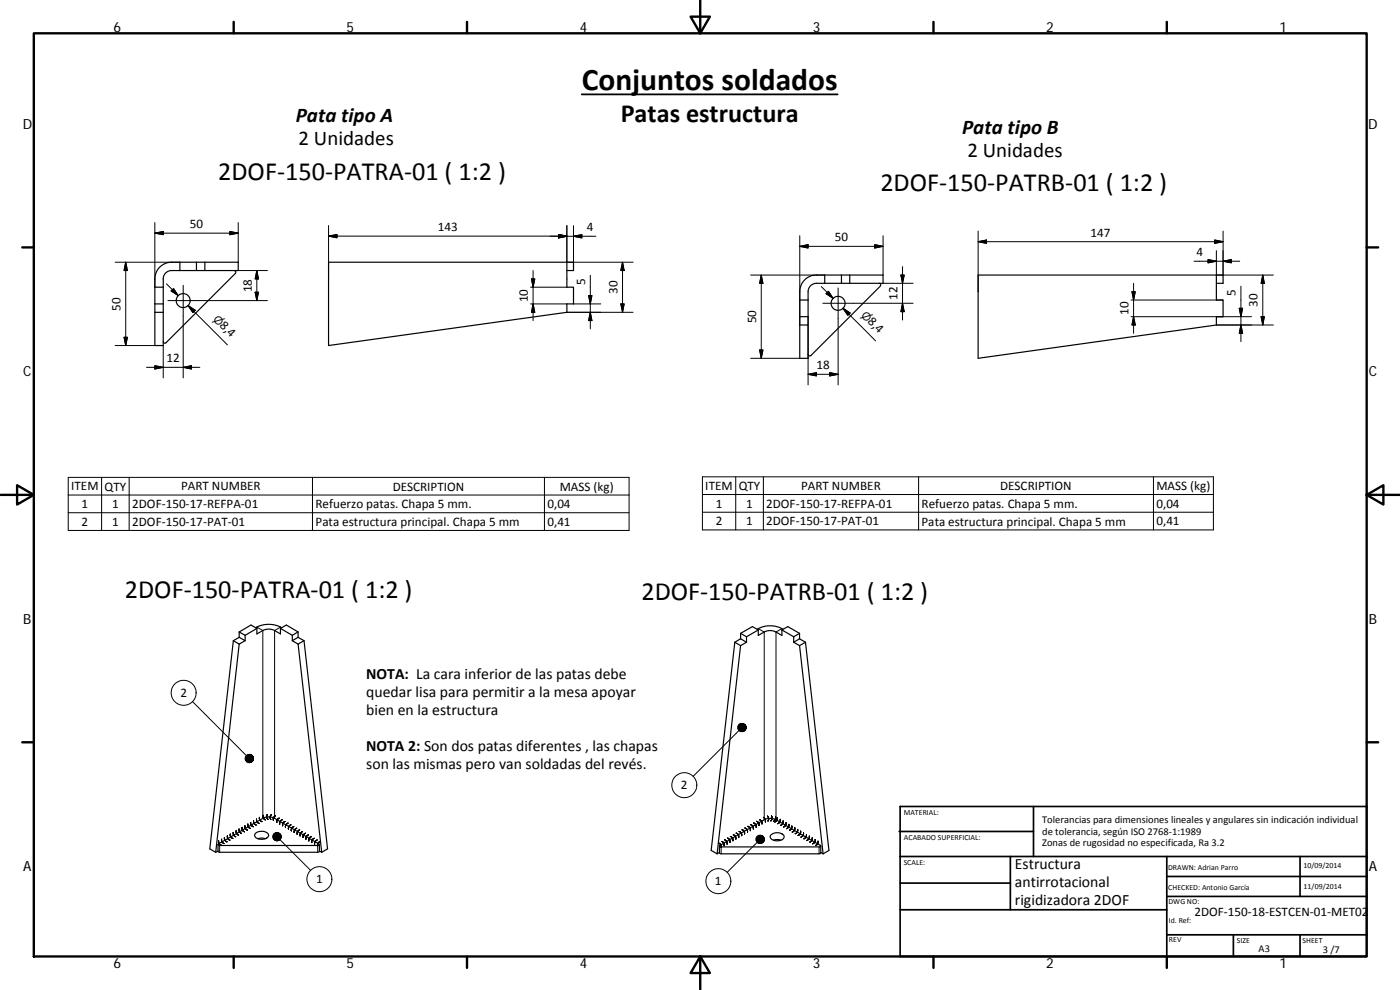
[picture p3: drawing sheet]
<svg xmlns="http://www.w3.org/2000/svg" width="420mm" height="297mm" viewBox="0 0 420 297" stroke-linecap="round" stroke-linejoin="round" font-family="sans-serif">
<g fill="none" stroke="#000" stroke-width=".3">
<path d="M34.6 78.7h19.4M37.7 78.7v25M37.7 78.7l.5 2.5h-1zM46.5 70l2.5-.6v1zM46.5 70h25M46.5 66.8v19.4M69 69.4l2.5 .6-2.5 .4zM71.5 66.8v11.9M98.6 67.7v16M98.6 70.8l2.5-.4v1zM98.6 70.8h71.5M165.1 70.9h13.7"/>
<path d="M167.6 70.4l2.5 .4-2.5 .6zM167.6 70.4l2.5 .5-2.5 .5zM170.1 67.7v11h19.9M172.1 70.9l2.5-.5v1zM172.1 67.7v11M186.8 78.7v15M186.8 78.7l.5 2.5h-1zM240 73.9l2.5-.5v1zM240 73.9h25M240 70.7v26.8M262.5 73.4l2.5 .5-2.5 .5zM265 70.7v11.8"/>
<path d="M293.5 72.5l2.6-.5v1zM293.5 72.5h73.6M293.5 69.3v18.2M358.3 78.4h13.8M362.6 77.9l2.5 .5-2.5 .5zM364.5 72l2.6 .5-2.6 .5zM365.1 75.2v7.3h17.1M367.1 69.3v13.2M367.1 78.4l2.4-.5v1zM49.9 85.2l3.6 3.5M50.4 90.2h29.9M51.4 87.3l.7-.7 1.4 2.1z"/>
<path d="M55 85.6v27.8M56.4 91.7l2.2 1.4-.7 .7zM58.2 93.5l-1.8-1.8 11.9 11.8M71.5 81.2h8.8M76.6 87.7h1l-.5 2.5zM77.1 81.2l.5 2.5h-1zM77.1 81.2v9M159.2 86.2h10.9M159.2 91.2h10.9M159.5 83.7h1l-.5 2.5zM160 81.2v15M160 91.2l.5 2.5h-1z"/>
<path d="M172.1 91.2h8.2M176.6 88.7h1l-.4 2.5zM177.2 82.6v16.1M177.2 93.7l.4 2.5h-1zM186.3 91.2h1l-.5 2.5zM190 93.7h-19.9M225.3 82.5h22.2M228.5 82.5v25M228.5 82.5l.5 2.5h-1zM242.5 95v20.5M246.5 86l3.5 3.5M246.9 91h27.1"/>
<path d="M248.6 87.4l1.4 2.1-2.1-1.4zM251.5 86.4v29.1M253 92.5l2.1 1.4-.7 .7zM254.8 94.3l-1.8-1.8 9.8 9.8M265 85h9M270.4 82.5h1l-.5 2.5zM270.9 80v16M270.9 91l.5 2.5h-1zM339.4 95h36.2M339.4 90h27.7M339.7 87.5h1l-.5 2.5zM340.2 85v15"/>
<path d="M340.2 95l.5 2.5h-1zM365.1 97.5h17.1M371.9 92.5h1l-.5 2.5zM372.4 97.5l.5 2.5h-1zM372.4 85.9v16.6M378.5 95h.9l-.4 2.5zM379 82.5v15M379 82.5l.4 2.5h-.9zM34.6 103.7h11.9M37.2 101.2h1l-.5 2.5zM44 110.2h16M46.5 109.7l2.5 .5-2.5 .5z"/>
<path d="M49 103.7v9.7M55 110.2l2.5-.5v1zM225.3 107.5h14.7M228 105h1l-.5 2.5zM242.5 112.3l2.5-.5v1zM242.5 112.3h9M249 111.8l2.5 .5-2.5 .5zM20.5 143.2h168.3v16h-168.3zM20.5 148.5h168.3M20.5 153.8h168.3M30.5 143.2v16M38.8 143.2v16"/>
<path d="M93.8 143.2v16M163.4 143.2v16M210.8 148.4h153.4M210.8 153.7h153.4M210.8 143.1h153.4v15.9h-153.4zM220.8 143.1v15.9M229.1 143.1v15.9M275.7 143.1v15.9M346.2 143.1v15.9M77.1 188.2l1.8 1v56.3M84.2 188.2l-1.8 1v56.3M227.6 188.6l1.8 1v56.4"/>
<path d="M234.7 188.6l-1.8 1v56.4M57.8 210.5l16.1 16.2M221.8 219.2l-13.8 13.7M65.6 252.3l.1 .7 .7 .6M65.9 253.7v2M66.5 251.8l.2 .9 .5 .4-.5-.4zM67.4 251.3v.7l.7 .6M68.3 250.8l.1 .9 .6 .4M69.1 250.3l.1 .7 .7 .6M70 249.8l.1 .7 .6 .6M70.9 249.3l.1 .8 .6 .5M71.7 248.8l.1 .6 .7 .7"/>
<path d="M72.6 248.2l.2 1 .6 .4M73.5 247.8l.1 .7 .7 .6M74.4 247.3v.6l.7 .7M75.2 246.8l.1 .6 .7 .7M76.1 246.3l.1 .6 .7 .6-.7-.6zM77 245.7l.2 .9 .5 .4M77.9 245.2v.7l.7 .6M79 244.6v.7l.6 .7M80.2 244.4l-.2 .6 .4 .8M81.4 244.4l-.3 .6 .2 .9M82.7 244.8l-.6 .7v.7M83.8 245.5l-.6 .4-.1 .9"/>
<path d="M84 251.9l9.2 9.3M84.7 246l-.7 .6-.1 .7M85.6 246.5l-.6 .4-.2 .9M86.5 247l-.7 .6-.1 .7M87.3 247.5l-.7 .6v.7M87.8 248.2l.4-.2-.6 .4-.2 .9zM88.7 248.7l.4-.2-.7 .6-.1 .7zM89.9 249l-.5 .4-.2 .9M90.8 249.5l-.7 .6v.7M91.7 250l-.6 .4-.2 .9M92.6 250.5l-.7 .6-.1 .7M93.4 251l-.7 .6v.7"/>
<path d="M94.3 251.5l-.6 .4-.1 .9M95.2 252l-.7 .6-.1 .7M95.3 253.7v2M96 252.5l-.5 .4-.2 .9M215.7 253l.6 .4 .2 .9M216.4 254.1v2.1M216.6 252.5l.7 .6v.7M217.4 251.9l.7 .7 .1 .7M218.3 251.5l.6 .4 .2 .9M219.2 251l.7 .6 .1 .7M220.1 250.5l.6 .4 .1 .9M220.9 250l.7 .6 .1 .6"/>
<path d="M221.8 249.4l.7 .7 .1 .6M222.7 248.9l.6 .4 .1 .9-.1-.9zM223.6 248.4l.6 .6 .1 .7M224.5 247.9l.5 .4 .2 .9M225.3 247.4l.7 .7 .1 .6M226.2 246.9l.6 .4 .1 .9M227.1 246.4l.7 .6v.7M227.3 252.8l-9.1 8.9M227.9 245.9l.7 .6 .1 .7M229.1 245.2l.5 .5 .1 .9M230.3 244.9l.4 .8-.2 .6M231.5 244.8l.2 .9-.4 .6"/>
<path d="M232.8 245.1v.7l-.7 .6M233.3 245.3l-.2 .9-.6 .4M234.2 245.8l-.1 .7-.7 .6 .7-.6zM235 246.3l-.1 .7-.6 .6M235.9 246.8l-.1 .7-.6 .6M236.8 247.3l-.2 .9-.6 .4M237.6 247.8v.7l-.7 .6M238.5 248.3v.7l-.7 .6M239.4 248.9l-.2 .8-.6 .4M240.3 249.4l-.1 .7-.7 .6M241.1 249.9l-.1 .9-.6 .4M242 250.4l-.1 .7-.6 .6"/>
<path d="M242.9 250.9l-.1 .6-.7 .7M243.8 251.4l-.2 .9-.6 .4 .6-.4zM244.7 251.9l-.1 .7-.7 .6M245.5 252.4l-.2 .9-.5 .4M245.8 254.1v2.1"/>
<circle cx="55.1" cy="207.9" r="3.7"/>
<circle cx="205.4" cy="235.6" r="3.7"/>
<circle cx="95.9" cy="263.8" r="3.7"/>
<circle cx="215.6" cy="264.4" r="3.7"/>
</g>
<g fill="none" stroke="#000" stroke-width=".36">
<path d="M54 78.7v2.5M59 78.7v2.5M61.5 78.7v2.5M98.6 78.7h71.5v7.5h2v5h-2v2.5l-71.5 10zM170.1 78.7h2v2.5h-2M46.5 86.2h2.5M46.5 91.2h2.5M46.5 93.7h2.5M47.8 80.3a5.1 5.1 0 0 1 3.7-1.6h20v2.5h-20a2.48 2.48 0 0 0-2.5 2.5v20h-2.5v-20.5l.4-1.5zM70.3 81.2l.4 .2-.1 .6-20.8 20.8-.4 .2-.4-.5M240 90h2.5M240 95h2.5"/>
<path d="M240 97.5h2.5M241.7 83.8l1.8-1.1 1-.2h20.5v2.5h-20a2.51 2.51 0 0 0-2.5 2.5v20h-2.5v-20a5.1 5.1 0 0 1 1.7-3.7zM247.5 82.5v2.5M252.5 82.5v2.5M255 82.5v2.5M263.8 85l.5 .4-.1 .5-20.8 20.8-.5 .1-.4-.5M293.5 82.5h71.6v7.5h2v5h-2v2.5l-71.6 10zM365.1 82.5h2v2.5h-2M70 192.2l1.8 1.1M70 192.2l-7 62.5 1.7 1M71.8 191.2l1.8 1M71.8 189.6l1.8 1"/>
<path d="M71.8 189.6v1.6M71.8 191.2l-1.8 1M71.8 193.3l-7.1 62.4M73.6 190.6v1.6M73.6 192.2l-1.8 1.1M76.7 188.4a7.8 7.8 0 0 1 7.8 0M77.1 188.6v1.6l1.8-1a3.9 3.9 0 0 1 3.5 0l1.8 1v-1.6M77.1 188.6l-1.8-1.1-3.5 2.1M77.1 188.6l-3.5 2M84.2 188.6l1.7-1.1 3.6 2.1M84.2 188.6l3.5 2M87.7 192.2l1.8 1.1"/>
<path d="M87.7 190.6v1.6M89.5 193.3l7.1 62.4M89.5 191.2l1.7 1M89.5 189.6v1.6M89.5 191.2l-1.8 1M89.5 189.6l-1.8 1M91.2 192.2l-1.7 1.1M91.2 192.2l7.1 62.5-1.7 1M220.5 192.7l1.8 1M220.5 192.7l-7.1 62.5 1.8 1M222.3 191.7l1.7 1M222.3 190l1.7 1.1"/>
<path d="M222.3 190v1.7M222.3 191.7l-1.8 1M222.3 193.7l-7.1 62.5M224 191.1v1.6M224 192.7l-1.7 1M227.2 188.8a7.8 7.8 0 0 1 7.8 0M227.6 189v1.6l2-1.1a3.7 3.7 0 0 1 3.3 .1l1.8 1v-1.6M227.6 189l-1.8-1-3.5 2M227.6 189l-3.6 2.1M234.7 189l1.7-1 3.6 2M234.7 189l3.5 2.1M238.2 192.7l1.8 1"/>
<path d="M238.2 191.1v1.6M240 191.7l1.7 1M240 190v1.7M240 191.7l-1.8 1M240 190l-1.8 1.1M240 193.7l7 62.5M241.7 192.7l-1.7 1M241.7 192.7l7.1 62.5-1.8 1M65.4 255.3l-.7 .4M65.4 253.4l.1 2.1 .4 .2h29.6l.4-.3v-2M65.5 253.3l13.4-7.8a3.9 3.9 0 0 1 3.5 0l13.3 7.7 .1 .4-29.9 .1-.4-.1zM76.7 250a2.71 2.71 0 0 1 3.9 .5 2.42 2.42 0 0 1-3.8 .9l-.4-.6z"/>
<path d="M77.4 251.7l.9-.3 1.3 .3M95.9 255.3l.7 .4M215.9 255.8l-.7 .4M215.9 253.8v2.1l.5 .3h29.4l.5-.2v-2.2M216 253.7l13.4-7.7a3.9 3.9 0 0 1 3.5 0l13.3 7.6 .1 .3-.3 .2h-29.8l-.3-.2zM231.4 250.5a2.7 2.7 0 0 1 3.9 .4 2.02 2.02 0 0 1-2.8 1.3 1.12 1.12 0 0 1-1.1-.5 1.12 1.12 0 0 1 0-1.2zM232.1 252.1l1-.2 1.3 .2M246.3 255.8l.7 .4"/>
<circle cx="55" cy="90.2" r="2.1"/>
<circle cx="251.5" cy="91" r="2.1"/>
</g>
<g fill="none" stroke="#000" stroke-width=".71">
<path d="M10.1 10h400.1v277h-400.1zM70.1 6.6v3.4M140.2 6.6v3.4M207.3 5h5.8l-2.9 5zM210.2 0v10M280.2 6.6v3.4M350.2 6.6v3.4M6.7 74.2h3.4M410.2 74.2h3.4M.2 148.5h9.9M5.1 145.6l5 2.9-5 2.9zM410.2 148.5l5-2.9v5.8z"/>
<path d="M410.2 148.5h9.9M6.7 222.7h3.4M410.2 222.7h3.4M70.1 287v3.4M140.2 287v3.4M210.2 287l2.9 5h-5.8zM210.2 287v10M280.2 287v3.4M350.2 287v3.4"/>
</g>
<g fill="none" stroke="#000" stroke-width=".51">
<path d="M269.8 249.5h40.4M270.1 257h140.1M270.1 242h140.1v45h-140.1zM303.2 257v16M310.2 242v15M350.2 257v30M390.2 257v12M270.1 273h80.1M270.1 265h33.1M350.2 269h60M350.2 263h60M350.2 280.5h60"/>
<path d="M370.2 280.5v6.5M390.2 280.5v6.5"/>
</g>
<g fill="#000" stroke="#000" stroke-width=".3">
<path d="M46.5 70l2.5-.6v1zM69 69.4l2.5 .6-2.5 .4zM98.6 70.8l2.5-.4v1zM167.6 70.4l2.5 .4-2.5 .6zM167.6 70.4l2.5 .5-2.5 .5zM172.1 70.9l2.5-.5v1zM240 73.9l2.5-.5v1zM262.5 73.4l2.5 .5-2.5 .5zM293.5 72.5l2.6-.5v1zM362.6 77.9l2.5 .5-2.5 .5zM364.5 72l2.6 .5-2.6 .5zM367.1 78.4l2.4-.5v1z"/>
<path d="M37.7 78.7l.5 2.5h-1zM51.4 87.3l.7-.7 1.4 2.1zM56.4 91.7l2.2 1.4-.7 .7zM76.6 87.7h1l-.5 2.5zM77.1 81.2l.5 2.5h-1zM159.5 83.7h1l-.5 2.5zM160 91.2l.5 2.5h-1zM176.6 88.7h1l-.4 2.5zM177.2 93.7l.4 2.5h-1zM186.3 91.2h1l-.5 2.5zM186.8 78.7l.5 2.5h-1zM228.5 82.5l.5 2.5h-1z"/>
<path d="M248.6 87.4l1.4 2.1-2.1-1.4zM253 92.5l2.1 1.4-.7 .7zM270.4 82.5h1l-.5 2.5zM270.9 91l.5 2.5h-1zM339.7 87.5h1l-.5 2.5zM340.2 95l.5 2.5h-1zM371.9 92.5h1l-.5 2.5zM378.5 95h.9l-.4 2.5zM379 82.5l.4 2.5h-.9zM37.2 101.2h1l-.5 2.5zM46.5 109.7l2.5 .5-2.5 .5zM55 110.2l2.5-.5v1z"/>
<path d="M228 105h1l-.5 2.5zM242.5 112.3l2.5-.5v1zM249 111.8l2.5 .5-2.5 .5zM372.4 97.5l.5 2.5h-1zM223.8 217.8l.1 .5zM223.7 217.5l.2 .8zM223.5 217.3l.4 1zM223.3 217.2l.6 1.1zM223 217.1l.9 1.2zM222.7 217l.3 .1 .9 1.2zM222.5 217.1l.2-.1 1.2 1.3zM222.2 217.1h.3l1.4 1.2z"/>
<path d="M222 217.2l.2-.1 1.7 1.2zM221.8 217.4l.2-.2 1.9 1.1zM221.8 217.4l2.1 .9-2.3-.7zM221.6 217.6l2.3 .7-2.4-.4zM221.5 217.9l2.4 .4-2.5-.2zM221.4 218.1l2.5 .2-2.5 .1zM221.4 218.4l2.5-.1-2.4 .4zM221.5 218.7l2.4-.4-2.3 .6zM221.6 218.9l2.3-.6-2.1 .8zM221.8 219.1l2.1-.8-1.9 1zM222 219.3l1.9-1-1.7 1.2zM222.2 219.5l1.7-1.2-1.4 1.2z"/>
<path d="M222.5 219.5l1.4-1.2-1.2 1.2zM223.9 218.3l-.9 1.2h-.3zM223.9 218.3l-.9 1.2zM223.9 218.3l-.6 1.1zM223.9 218.3l-.4 .9zM223.9 218.3l-.2 .7zM223.9 218.3l-.1 .5zM223.9 218.3v.3zM76 227.1l.1 .5zM75.8 226.8l.3 .8zM75.7 226.6l.4 1zM75.4 226.5l.7 1.1z"/>
<path d="M75.2 226.4l.9 1.2zM74.9 226.3l.3 .1 .9 1.2zM74.6 226.4l.3-.1 1.2 1.3zM74.4 226.4h.2l1.5 1.2zM74.1 226.6l.3-.2 1.7 1.2zM73.9 226.7l.2-.1 2 1zM73.9 226.7l2.2 .9-2.3-.7zM73.8 226.9l2.3 .7-2.5-.4zM73.6 227.2l2.5 .4-2.5-.1zM73.6 227.5l2.5 .1-2.5 .1zM73.6 227.7l2.5-.1-2.5 .4zM73.6 228l2.5-.4-2.3 .6z"/>
<path d="M73.8 228.2l2.3-.6-2.2 .8zM73.9 228.4l2.2-.8-2 1zM74.1 228.6l2-1-1.7 1.1zM74.4 228.7l1.7-1.1-1.5 1.2zM74.6 228.8l1.5-1.2-1.2 1.3zM76.1 227.6l-.9 1.2-.3 .1zM76.1 227.6l-.9 1.2zM76.1 227.6l-.7 1.1zM76.1 227.6l-.4 .9zM76.1 227.6l-.3 .7zM76.1 227.6l-.1 .5zM76.1 227.6v.3z"/>
<path d="M84.3 250.5l.1 .5zM84.1 250.3l.3 .7zM83.9 250.1l.5 .9zM83.7 250l.7 1zM83.4 249.9l1 1.1zM83.2 249.8l.2 .1 1 1.1zM82.9 249.8h.3l1.2 1.2zM82.7 249.9l.2-.1 1.5 1.2zM82.4 250l.3-.1 1.7 1.1zM82.2 250.2l.2-.2 2 1zM82.2 250.2l2.2 .8-2.3-.6zM82.1 250.4l2.3 .6-2.5-.4z"/>
<path d="M81.9 250.6l2.5 .4-2.5-.1zM81.9 250.9l2.5 .1-2.5 .2zM81.9 251.2l2.5-.2-2.5 .4zM81.9 251.4l2.5-.4-2.3 .7zM82.1 251.7l2.3-.7-2.2 .9zM82.2 251.9l2.2-.9-2 1.1zM82.4 252.1l2-1.1-1.7 1.2zM82.7 252.2l1.7-1.2-1.5 1.3zM82.9 252.3l1.5-1.3-1.2 1.3zM84.4 251l-1 1.2-.2 .1zM84.4 251l-1 1.2zM84.4 251l-.7 1.1z"/>
<path d="M84.4 251l-.5 1zM84.4 251l-.3 .8zM84.4 251l-.1 .6zM84.4 251l-.1 .3zM229.2 251.3l.2 .6zM229.1 251.1l.3 .8zM228.9 250.9l.5 1zM228.7 250.7l.7 1.2zM228.5 250.6l.9 1.3zM228.2 250.6h.3l.9 1.3zM227.9 250.6h.3l1.2 1.3zM227.7 250.7l.2-.1 1.5 1.3z"/>
<path d="M227.4 250.8l.3-.1 1.7 1.2zM227.2 251l.2-.2 2 1.1zM227.2 251l2.2 .9-2.3-.7zM227.1 251.2l2.3 .7-2.5-.5zM226.9 251.4l2.5 .5-2.5-.2zM226.9 251.7l2.5 .2-2.5 .1zM226.9 252l2.5-.1-2.5 .4zM226.9 252.3l2.5-.4-2.3 .6zM227.1 252.5l2.3-.6-2.2 .8zM227.2 252.7l2.2-.8-2 1zM227.4 252.9l2-1-1.7 1.1zM227.7 253l1.7-1.1-1.5 1.2z"/>
<path d="M227.9 253.1l1.5-1.2-1.2 1.2zM229.4 251.9l-.9 1.1-.3 .1zM229.4 251.9l-.9 1.1zM229.4 251.9l-.7 1zM229.4 251.9l-.5 .9zM229.4 251.9l-.3 .7zM229.4 251.9l-.2 .5zM229.4 251.9v.2z"/>
</g>
<path d="M174.6 28.3h76.8" fill="none" stroke="#000" stroke-width=".53"/>
<text font-size="9.4" x="174.6" y="27">Conjuntos soldados</text>
<g font-size="7.9">
<text x="186.3" y="36.5">Patas estructura</text>
<text x="65.5" y="54">2DOF‐150‐PATRA‐01 ( 1:2 )</text>
<text x="264.2" y="57.3">2DOF‐150‐PATRB‐01 ( 1:2 )</text>
<text x="37.5" y="179.5">2DOF‐150‐PATRA‐01 ( 1:2 )</text>
<text x="192.5" y="179.9">2DOF‐150‐PATRB‐01 ( 1:2 )</text>
</g>
<g font-size="6.3">
<text x="88.8" y="36.6">Pata tipo A</text>
<text x="288.7" y="40.3">Pata tipo B</text>
<text x="89.6" y="43.4">2 Unidades</text>
<text x="290.3" y="47">2 Unidades</text>
</g>
<g font-size="4.7">
<text x="109.9" y="203.7">NOTA: La cara inferior de las patas debe</text>
<text x="109.9" y="209.1">quedar lisa para permitir a la mesa apoyar</text>
<text x="109.9" y="214.5">bien en la estructura</text>
<text x="109.9" y="225.3">NOTA 2: Son dos patas diferentes , las chapas</text>
<text x="109.9" y="230.7">son las mismas pero van soldadas del revés.</text>
<text x="304.6" y="260.7">Estructura</text>
<text x="304.6" y="266">antirrotacional</text>
<text x="304.6" y="271.5">rigidizadora 2DOF</text>
</g>
<g font-size="4.2">
<text x="34" y="9.6">6</text>
<text x="104" y="9.6">5</text>
<text x="174" y="9.6">4</text>
<text x="244" y="9.6">3</text>
<text x="314" y="9.6">2</text>
<text x="384" y="9.6">1</text>
<text x="6.8" y="38.7">D</text>
<text x="410.6" y="38.7">D</text>
<text x="7" y="112.9">C</text>
<text x="410.8" y="112.9">C</text>
<text x="7" y="187.1">B</text>
<text x="410.8" y="187.1">B</text>
<text x="7" y="261.3">A</text>
<text x="410.8" y="261.3">A</text>
<text x="34" y="290.4">6</text>
<text x="104" y="290.4">5</text>
<text x="174" y="290.4">4</text>
<text x="244" y="290.4">3</text>
<text x="314" y="290.4">2</text>
<text x="384" y="290.4">1</text>
</g>
<g font-size="3.9">
<text x="57" y="68.4">50</text>
<text x="131.4" y="69.3">143</text>
<text x="176.1" y="69.4">4</text>
<text x="327.3" y="71">147</text>
<text x="250.5" y="72.4">50</text>
<text x="359.1" y="76.9">4</text>
<text x="75.5" y="87.7" transform="rotate(-90 75.5 87.7)">18</text>
<text x="175.6" y="85.4" transform="rotate(-90 175.6 85.4)">5</text>
<text x="185.3" y="88.2" transform="rotate(-90 185.3 88.2)">30</text>
<text x="370.8" y="88.7" transform="rotate(-90 370.8 88.7)">5</text>
<text x="36.2" y="93.2" transform="rotate(-90 36.2 93.2)">50</text>
<text x="158.4" y="90.7" transform="rotate(-90 158.4 90.7)">10</text>
<text x="269.3" y="90" transform="rotate(-90 269.3 90)">12</text>
<text x="338.6" y="94.5" transform="rotate(-90 338.6 94.5)">10</text>
<text x="377.4" y="92" transform="rotate(-90 377.4 92)">30</text>
<text x="65.8" y="97.9" transform="rotate(45 65.8 97.9)">8,4</text>
<text x="226.9" y="97" transform="rotate(-90 226.9 97)">50</text>
<text x="260.2" y="96.7" transform="rotate(45 260.2 96.7)">8,4</text>
<text x="50" y="108.7">12</text>
<text x="245" y="110.8">18</text>
<text x="21.4" y="147.1">ITEM</text>
<text x="31.4" y="147.2">QTY</text>
<text x="54.3" y="147.1">PART NUMBER</text>
<text x="117.8" y="147.2">DESCRIPTION</text>
<text x="168" y="147.3">MASS (kg)</text>
<text x="211.7" y="147">ITEM</text>
<text x="221.7" y="147">QTY</text>
<text x="240.4" y="147">PART NUMBER</text>
<text x="300.2" y="147">DESCRIPTION</text>
<text x="347.1" y="147.1">MASS (kg)</text>
<text x="24.5" y="152.4">1</text>
<text x="33.7" y="152.4">1</text>
<text x="39.7" y="152.4">2DOF‐150‐17‐REFPA‐01</text>
<text x="94.7" y="152.5">Refuerzo patas. Chapa 5 mm.</text>
<text x="164.3" y="152.4">0,04</text>
<text x="214.8" y="152.3">1</text>
<text x="224" y="152.3">1</text>
<text x="230" y="152.3">2DOF‐150‐17‐REFPA‐01</text>
<text x="276.6" y="152.4">Refuerzo patas. Chapa 5 mm.</text>
<text x="347.1" y="152.3">0,04</text>
<text x="24.5" y="157.8">2</text>
<text x="33.7" y="157.8">1</text>
<text x="39.7" y="157.8">2DOF‐150‐17‐PAT‐01</text>
<text x="94.7" y="157.8">Pata estructura principal. Chapa 5 mm</text>
<text x="164.3" y="157.8">0,41</text>
<text x="214.8" y="157.6">2</text>
<text x="224" y="157.6">1</text>
<text x="230" y="157.6">2DOF‐150‐17‐PAT‐01</text>
<text x="276.6" y="157.7">Pata estructura principal. Chapa 5 mm</text>
<text x="347.1" y="157.6">0,41</text>
<text x="54.1" y="209.1">2</text>
<text x="204.4" y="236.8">2</text>
<text x="94.9" y="265">1</text>
<text x="214.6" y="265.6">1</text>
<text x="358.5" y="274.9">2DOF‐150‐18‐ESTCEN‐01‐MET02</text>
</g>
<g font-size="3.3">
<text x="63.8" y="95.9" transform="rotate(45 63.8 95.9)">⌀</text>
<text x="258.3" y="94.7" transform="rotate(45 258.3 94.7)">⌀</text>
</g>
<g font-size="3.1">
<text x="312.8" y="246.8">Tolerancias para dimensiones lineales y angulares sin indicación individual</text>
<text x="312.8" y="250.4">de tolerancia, según ISO 2768‐1:1989</text>
<text x="312.8" y="254">Zonas de rugosidad no especificada, Ra 3.2</text>
<text x="377.7" y="285.6">A3</text>
<text x="397" y="285.9">3 /7</text>
</g>
<g font-size="2.4">
<text x="271.2" y="244.4">MATERIAL:</text>
<text x="271.3" y="251.9">ACABADO SUPERFICIAL:</text>
<text x="271.2" y="259.7">SCALE:</text>
<text x="350.6" y="260.9">DRAWN: Adrian Parro</text>
<text x="391.2" y="260.6">10/09/2014</text>
<text x="350.6" y="267">CHECKED: Antonio García</text>
<text x="391.2" y="266.6">11/09/2014</text>
<text x="350.7" y="271.4">DWG NO:</text>
<text x="350.8" y="276.8">Id. Ref:</text>
<text x="350.8" y="282.8">REV</text>
<text x="371.2" y="282.9">SIZE</text>
<text x="390.9" y="282.9">SHEET</text>
</g>
</svg>
